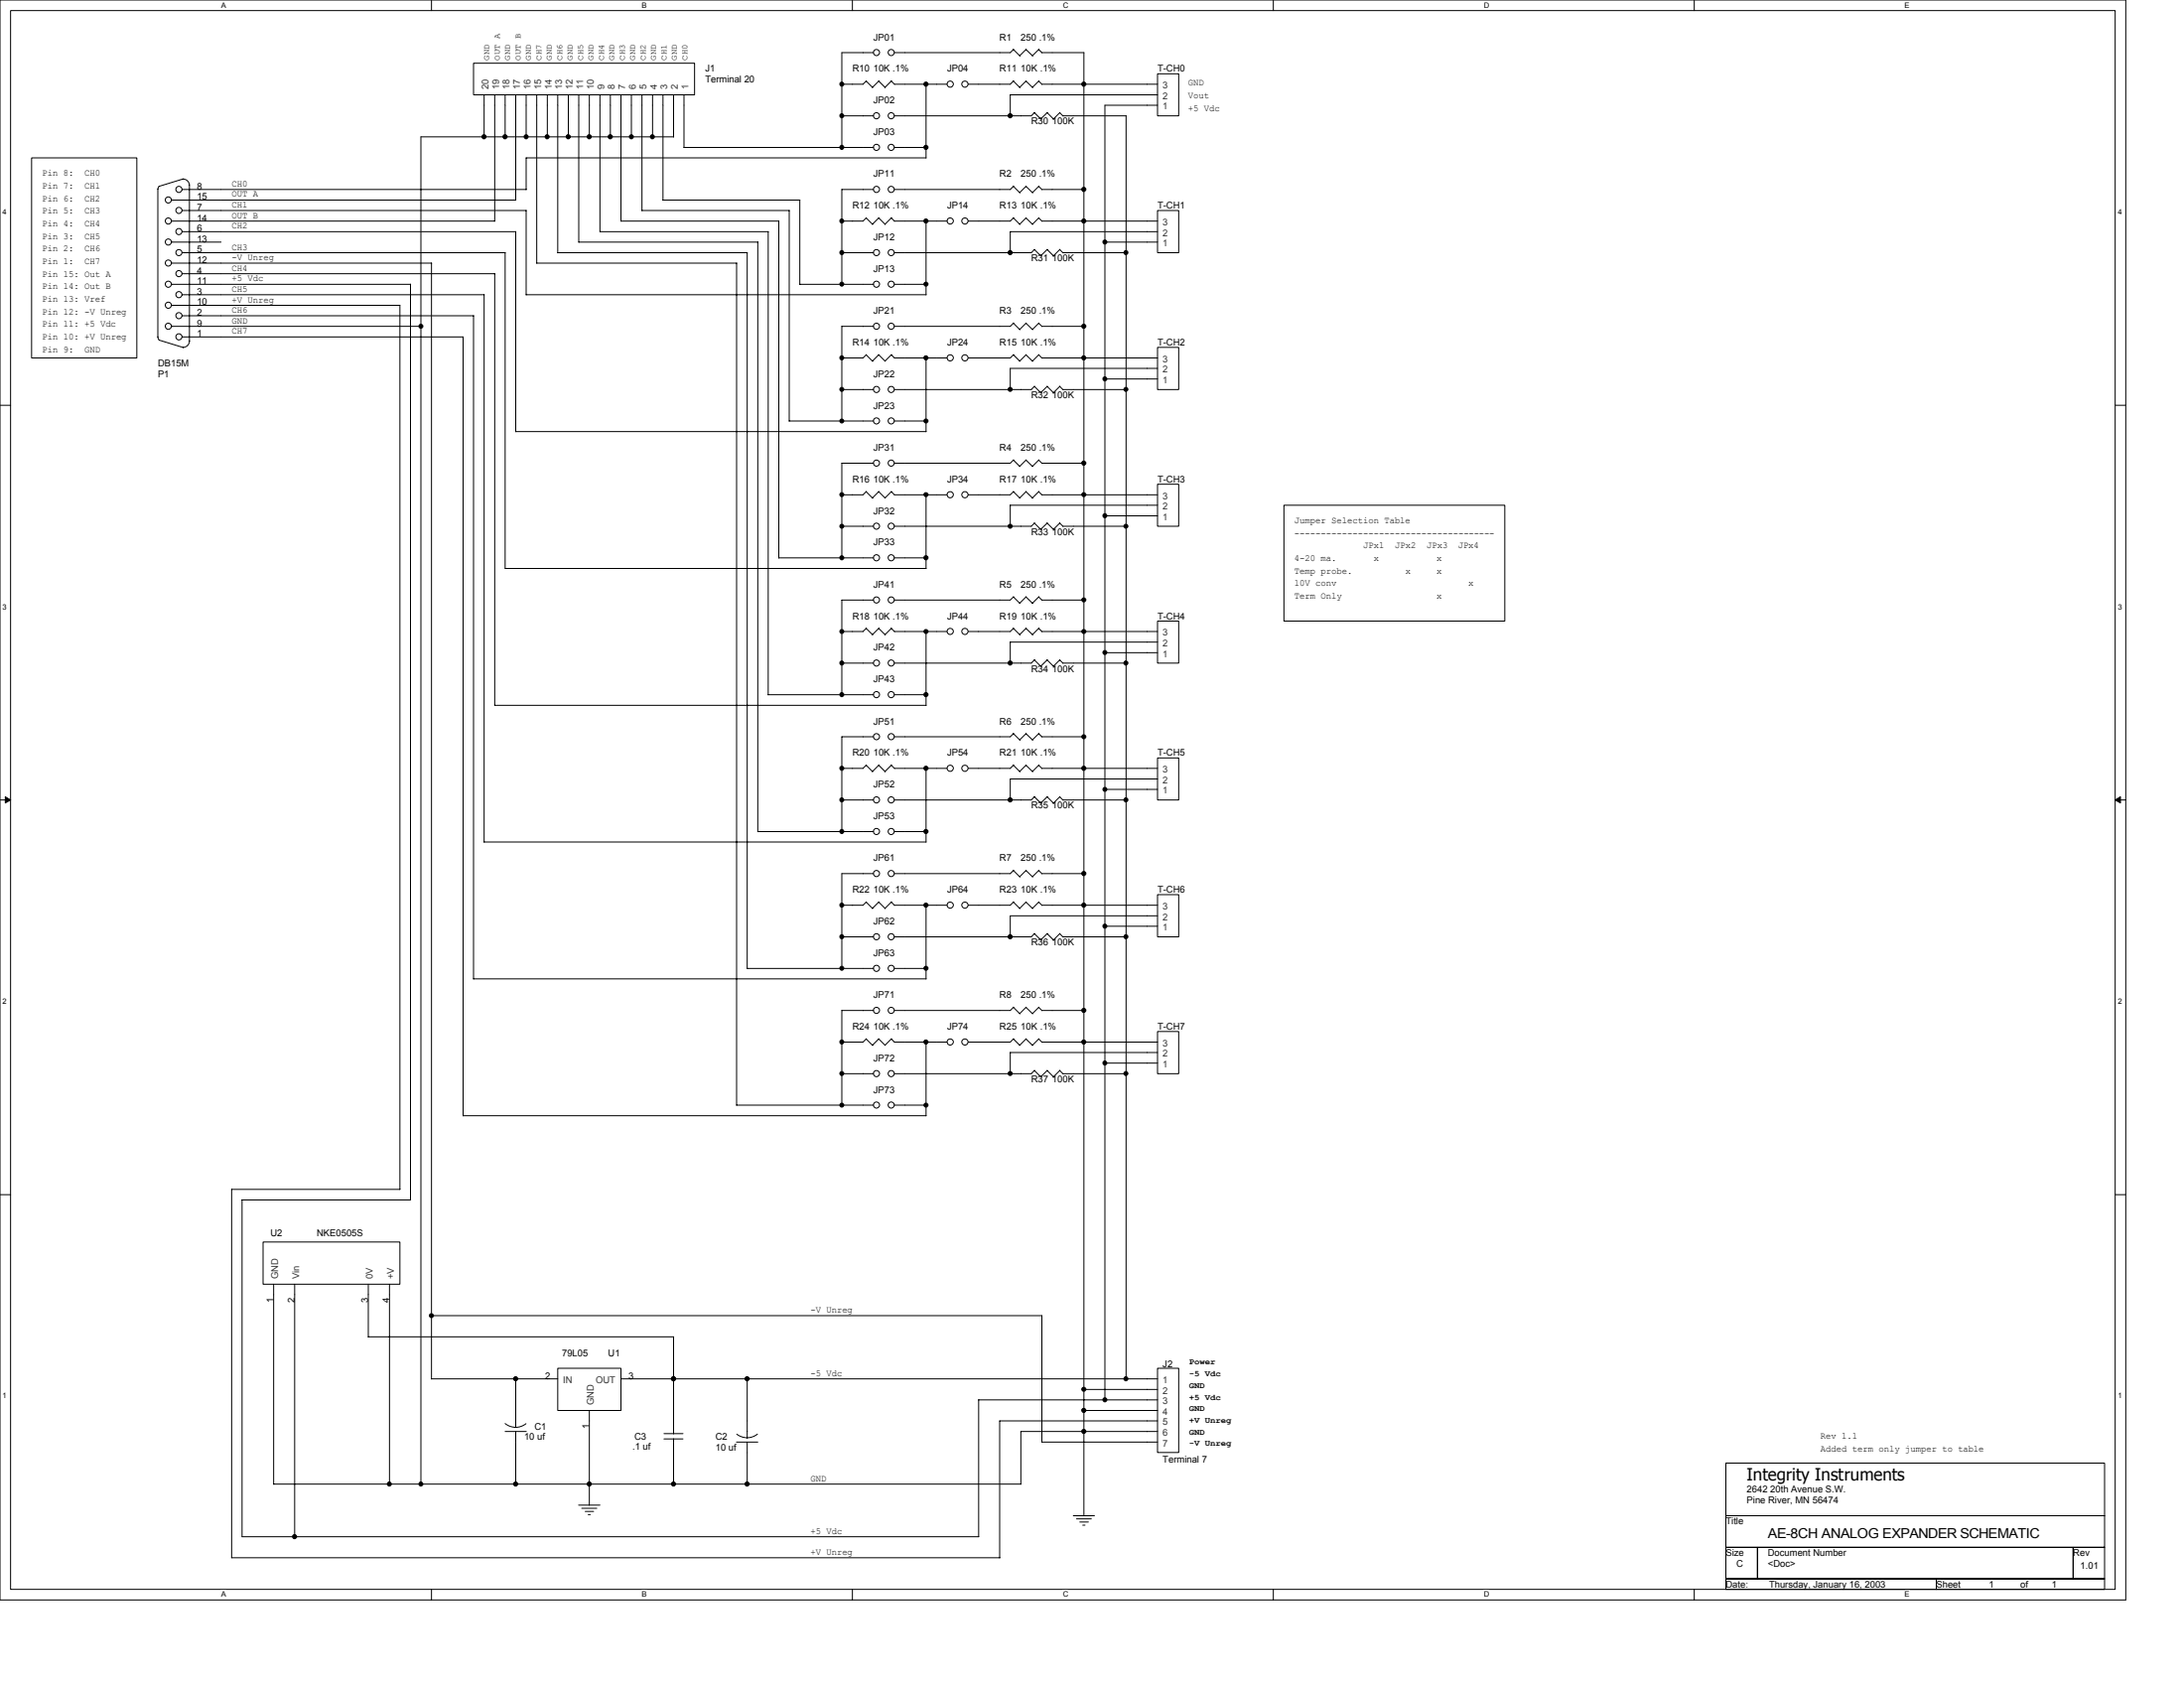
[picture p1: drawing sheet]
<svg xmlns="http://www.w3.org/2000/svg" width="279mm" height="216mm" viewBox="0 0 279 216" stroke-linecap="round" stroke-linejoin="round" font-family="sans-serif">
<path d="M0 0h271.9v204.6h-271.9zM1.4 1.4h269.2v201.9h-269.2z" fill="none" stroke="#000" stroke-width=".13"/>
<g fill="#fff">
<path d="M28.3 .1h.6v1.1h-.6z"/>
<path d="M28.3 203.4h.6v1.1h-.6z"/>
</g>
<path d="M55.2 0v1.4M55.2 203.3v1.3" fill="none" stroke="#000" stroke-width=".13"/>
<g fill="#fff">
<path d="M82.1 .1h.7v1.1h-.7z"/>
<path d="M82.1 203.4h.7v1.1h-.7z"/>
</g>
<path d="M109.1 0v1.4M109.1 203.3v1.3" fill="none" stroke="#000" stroke-width=".13"/>
<g fill="#fff">
<path d="M136 .1h.7v1.1h-.7z"/>
<path d="M136 203.4h.7v1.1h-.7z"/>
</g>
<path d="M162.9 0v1.4M162.9 203.3v1.3" fill="none" stroke="#000" stroke-width=".13"/>
<g fill="#fff">
<path d="M189.8 .1h.7v1.1h-.7z"/>
<path d="M189.8 203.4h.7v1.1h-.7z"/>
</g>
<path d="M216.7 0v1.4M216.7 203.3v1.3" fill="none" stroke="#000" stroke-width=".13"/>
<g fill="#fff">
<path d="M243.7 .1h.6v1.1h-.6z"/>
<path d="M243.7 203.4h.6v1.1h-.6z"/>
<path d="M.3 26.6h.6v1h-.6z"/>
<path d="M270.9 26.6h.6v1h-.6z"/>
<path d="M.3 77.1h.6v1h-.6z"/>
<path d="M270.9 77.1h.6v1h-.6z"/>
</g>
<path d="M0 51.8h1.4M270.6 51.8h1.3" fill="none" stroke="#000" stroke-width=".13"/>
<g fill="#fff">
<path d="M.3 127.6h.6v1h-.6z"/>
<path d="M270.9 127.6h.6v1h-.6z"/>
</g>
<path d="M0 102.3h1.4M270.6 102.3h1.3" fill="none" stroke="#000" stroke-width=".13"/>
<path d="M.7 101.9l.7 .4-.7 .4zM270.6 102.3l.7-.4v.8z" fill="#000" stroke="#000" stroke-width=".13"/>
<g fill="#fff">
<path d="M.3 178h.6v1.1h-.6z"/>
<path d="M270.9 178h.6v1.1h-.6z"/>
</g>
<g fill="none" stroke="#000" stroke-width=".13">
<path d="M60.6 8.1h28.3v4h-28.3zM61.9 12.1v5.4M63.3 12.1v16.2M64.6 12.1v5.4M66 12.1v13.5M67.3 12.1v5.4M68.7 12.1v21.6M70 12.1v5.4M71.4 12.1v20.2M72.7 12.1v5.4M74 12.1v18.9M75.4 12.1v5.4"/>
<path d="M76.8 12.1v17.6M78.1 12.1v5.4M79.4 12.1v16.2h20.3M80.8 12.1v5.4M82.1 12.1v14.8M83.5 12.1v5.4M84.8 12.1v13.5M86.2 12.1v5.4M86.2 17.5h-32.4v172.3M87.5 18.9h24.2M87.5 12.1v6.8M107.7 14.8h4"/>
<path d="M110.8 10.4l.8 .8M110.8 10.4l-.4 .4h-2.7M111.7 6.7h-4v12.2M112.4 10.4l.8 .8M112.4 10.4l-.8 .8M114 10.4l.4 .4M114 10.4l-.8 .8M114.4 10.8h6.8M114.4 18.9h4.1M118.5 10.8v9.4M129.6 10.4l.9 .8M129.7 10.4l-.5 .4h-5.3"/>
<path d="M129.7 6.3l-.5 .4h-14.8M131.3 10.4l.8 .8M131.3 6.3l.8 .9M131.3 10.4l-.8 .8M131.3 6.3l-.8 .9-.9-.9M132.3 14.4l.9 .8M132.4 14.4l-.5 .4h-17.5M132.9 10.4l.4 .4M132.9 6.3l.4 .5M132.9 10.4l-.8 .8M132.9 6.3l-.8 .8M133.3 10.8h14.8"/>
<path d="M133.3 6.7h5.4M134 14.4l.8 .8M134 14.4l-.9 .8M135.6 14.4l.4 .4h8.1M135.6 14.4l-.8 .8M138.7 6.7v187.2M144.1 14.8v161.6M148.1 9.4h2.7v5.4h-2.7zM148.1 13.5h-6.7v165.6M148.1 12.1h-18.9v2.7M4 20.2h13.5v25.6h-13.5zM21.9 33.7h33.3v142.7h16.2"/>
<path d="M21.9 31h6.4M21.9 28.3h41.4M21.9 25.6h44.1M21.9 36.4h30.6M21.9 39.1h29.3M23.3 24.2h44M23.3 29.6h42.7M23.3 26.9h44M23.3 32.3h41.3M23.3 35h40M23.3 37.7h38.7l-.1 70M23.4 22.9a.81 .81 0 0 1 .8 .8"/>
<path d="M23.5 22.9l-3.2 1-.1 .3v18.9l.1 .4M24.2 23.7v19.9M51.2 39v113.1M52.5 36.3v117.2M63.3 35v55.2M64.6 32.3v40.4M66 29.6v25.6h52.5M67.3 37.7h51.2M67.3 26.9v10.8M68.7 33.7h25.6M71.4 32.3h24.2v91.6M74 31h23"/>
<path d="M76.8 29.6h21.5M82.1 26.9h18.9M84.8 25.6h17.5v10.8M94.2 33.7v107.7M96.9 31v75.4M98.3 29.6v59.3h13.4M99.6 28.3v43.1M101 26.9v27M102.3 36.4h9.4M107.7 32.3h4M110.8 27.9l.8 .8M110.8 27.9l-.4 .4h-2.7"/>
<path d="M111.7 24.2h-4v12.2M112.4 27.9l.8 .8M112.4 27.9l-.8 .8M114 27.9l.4 .4M114 27.9l-.8 .8M114.4 28.3h6.8M114.4 36.4h4.1M118.5 28.3v9.4M118.5 20.2h-51.2v4.1M129.6 23.8l.9 .9M129.6 27.9l.9 .8M129.7 23.8l-.5 .4h-14.8"/>
<path d="M129.7 27.9l-.5 .4h-5.3M131.3 23.8l.8 .9M131.3 27.9l.8 .8M131.3 23.8l-.8 .8M131.3 27.9l-.8 .8M132.3 31.9l.9 .8M132.4 31.9l-.5 .4h-17.5M132.9 23.8l.4 .5M132.9 27.9l.4 .4M132.9 23.8l-.8 .8M132.9 27.9l-.8 .8M133.3 24.2h5.4"/>
<path d="M133.3 28.3h14.8M134 31.9l-.9 .8M135.6 31.9l.4 .4M135.6 31.9l-.8 .8-.8-.8M136 32.3h8.1M141.4 31h6.7M148.1 26.9h2.7v5.4h-2.7zM148.1 29.6h-18.9v2.7M20.3 43.5l3.2 .9M21.9 41.7h32M23.3 40.4h37.3M23.3 43.1h36"/>
<path d="M24.2 43.6a.82 .82 0 0 1-.8 .8M59.2 43.1v99.6h59.3M60.6 40.4v84.8M101 53.8h10.7M107.7 49.8h4M110.8 45.4l.8 .8M110.8 45.4l-.4 .4h-2.7M111.6 46.2l.8-.8 .8 .8M111.7 41.7h-4v12.2M111.7 59.2h-4v12.2M114 45.4l.4 .4M114 45.4l-.8 .8"/>
<path d="M114.4 45.8h6.8M114.4 53.8h4.1M118.5 45.8v9.4M129.6 41.3l.9 .9M129.7 41.3l-.5 .4h-14.8M129.7 45.4l-.5 .4h-5.3M129.7 58.8l-.5 .4h-14.8M131.3 41.3l.8 .9M131.3 45.4l.8 .8M131.3 58.8l.8 .9M131.3 41.3l-.8 .8M131.3 45.4l-.8 .8-.9-.8"/>
<path d="M131.3 58.8l-.8 .9-.9-.9M132.3 49.4l.9 .8M132.4 49.4l-.5 .4h-17.5M132.9 41.3l.4 .5M132.9 45.4l.4 .4M132.9 58.8l.4 .5M132.9 41.3l-.8 .8M132.9 45.4l-.8 .8M132.9 58.8l-.8 .8M133.3 41.7h5.4M133.3 45.8h14.8M133.3 59.2h5.4"/>
<path d="M134 49.4l.8 .8M134 49.4l-.9 .8M135.6 49.4l.4 .4M135.6 49.4l-.8 .8M136 49.8h8.1M141.4 48.5h6.7M148.1 44.4h2.7v5.4h-2.7zM148.1 47.1h-18.9v2.7M64.6 72.7h53.9M99.6 71.4h12.1M107.7 67.3h4M110.8 62.9l.8 .8"/>
<path d="M110.8 62.9l-.4 .4h-2.7M111.7 76.8h-4v12.1M112.4 62.9l.8 .8M112.4 62.9l-.8 .8M114 62.9l.4 .4M114 62.9l-.8 .8M114.4 63.3h6.8M114.4 71.4h4.1M118.5 63.3v9.4M129.6 62.9l.9 .8M129.6 76.3l.9 .9M129.7 62.9l-.5 .4h-5.3"/>
<path d="M129.7 76.3l-.5 .5h-14.8M131.3 62.9l.8 .8M131.3 76.3l.8 .9M131.3 62.9l-.8 .8M131.3 76.3l-.8 .9M132.3 66.9l.9 .8M132.4 66.9l-.5 .4h-17.5M132.9 62.9l.4 .4M132.9 76.3l.4 .5M132.9 62.9l-.8 .8M132.9 76.3l-.8 .9M133.3 63.3h14.8"/>
<path d="M133.3 76.8h5.4M134 66.9l-.9 .8M135.6 66.9l.4 .4M135.6 66.9l-.8 .8-.8-.8M136 67.3h8.1M141.4 66h6.7M148.1 79.4h2.7v5.4h-2.7zM148.1 61.9h2.7v5.4h-2.7zM148.1 64.6h-18.9v2.7M164.3 64.6h28.2v14.8h-28.2zM63.3 90.2h55.2M107.7 84.8h4"/>
<path d="M110.8 97.9l.8 .8M110.8 80.4l.8 .8M110.8 80.3l-.4 .5h-2.7M110.8 97.9l-.4 .4h-2.7M111.6 81.2l.8-.9 .8 .9M111.7 94.2h-4v12.2M112.4 97.9l.8 .8M112.4 97.9l-.8 .8M114 97.9l.4 .4M114 80.4l.4 .4M114 97.9l-.8 .8M114 80.3l-.8 .9"/>
<path d="M114.4 80.8h6.8M114.4 98.3h6.8M114.4 88.9h4.1M118.5 80.8v9.4M118.5 98.3v9.4M129.6 97.9l.9 .8M129.7 80.3l-.5 .5h-5.3M129.7 93.8l-.5 .4h-14.8M129.7 97.9l-.5 .4h-5.3M131.3 80.4l.8 .8M131.3 93.8l.8 .9M131.3 97.9l.8 .8"/>
<path d="M131.3 80.3l-.8 .9-.9-.8M131.3 93.8l-.8 .9-.9-.9M131.3 97.9l-.8 .8M132.3 84.4l.9 .8M132.4 84.4l-.5 .4h-17.5M132.9 80.4l.4 .4M132.9 93.8l.4 .5M132.9 97.9l.4 .4M132.9 80.3l-.8 .9M132.9 93.8l-.8 .8M132.9 97.9l-.8 .8M133.3 80.8h14.8"/>
<path d="M133.3 94.2h5.4M133.3 98.3h14.8M134 84.4l.8 .8M134 84.4l-.9 .8M135.6 84.4l.4 .4M135.6 84.4l-.8 .8M136 84.8h8.1M141.4 83.5h6.7M148.1 96.9h2.7v5.4h-2.7zM148.1 99.6h-18.9v2.7M148.1 82.1h-18.9v2.7M61.9 107.7h56.6"/>
<path d="M96.9 106.4h14.8M107.7 119.8h4M107.7 102.3h4M110.8 115.4l.8 .8M110.8 115.4l-.4 .4h-2.7M111.7 111.7h-4v12.2M112.4 115.4l.8 .8M112.4 115.4l-.8 .8M114 115.4l.4 .4M114 115.4l-.8 .8M114.4 115.8h6.8M114.4 106.4h4.1"/>
<path d="M118.5 115.8v9.4M129.6 115.4l.9 .8M129.6 111.3l.9 .9M129.7 115.4l-.5 .4h-5.3M129.7 111.3l-.5 .4h-14.8M131.3 115.4l.8 .8M131.3 111.3l.8 .9M131.3 115.4l-.8 .8M131.3 111.3l-.8 .8M132.3 119.4l.9 .8M132.3 101.9l.9 .8M132.4 119.4l-.5 .4h-17.5"/>
<path d="M132.4 101.9l-.5 .4h-17.5M132.9 115.4l.4 .4M132.9 111.3l.4 .5M132.9 115.4l-.8 .8M132.9 111.3l-.8 .8M133.3 115.8h14.8M133.3 111.7h5.4M134 101.9l.8 .8M134 119.4l-.9 .8M134 101.9l-.9 .8M135.6 119.4l.4 .4M135.6 101.9l.4 .4h8.1"/>
<path d="M135.6 119.4l-.8 .8-.8-.8M135.6 101.9l-.8 .8M136 119.8h8.1M141.4 101h6.7M141.4 118.5h6.7M148.1 114.4h2.7v5.4h-2.7zM148.1 117.1h-18.9v2.7M60.6 125.2h57.9M95.6 123.9h16.1M107.7 137.3h4M110.8 132.9l.8 .8M110.8 132.9l-.4 .4h-2.7"/>
<path d="M111.6 133.7l.8-.8 .8 .8M111.7 129.2h-4v12.2M114 132.9l.4 .4M114 132.9l-.8 .8M114.4 133.3h6.8M114.4 123.9h4.1M118.5 133.3v9.4M129.6 128.8l.9 .9M129.7 132.9l-.5 .4h-5.3M129.7 128.8l-.5 .4h-14.8M131.3 128.8l.8 .9M131.3 132.9l.8 .8"/>
<path d="M131.3 128.8l-.8 .8M131.3 132.9l-.8 .8-.9-.8M132.3 136.9l.9 .9M132.4 136.9l-.5 .4h-17.5M132.9 128.8l.4 .5M132.9 132.9l.4 .4M132.9 128.8l-.8 .8M132.9 132.9l-.8 .8M133.3 133.3h14.8M133.3 129.2h5.4M134 136.9l.8 .9M134 136.9l-.9 .8"/>
<path d="M135.6 136.9l.4 .5M135.6 136.9l-.8 .8M136 137.3h8.1M141.4 136h6.7M148.1 131.9h2.7v5.4h-2.7zM148.1 134.6h-18.9v2.8M0 152.8h1.4M31 153.5v43.1h94.2M31 153.5h21.5M33.7 158.9h17.5v5.4h-17.5zM51.2 152.1h-21.6v47.1h98.3M94.2 141.4h17.5"/>
<path d="M114.4 141.4h4.1M270.6 152.8h1.3M35 164.3v25.5h95.6M37.7 164.3v32.3M47.1 164.3v6.7M47.1 171h39.1M49.8 164.3v25.5M55.2 168.3h78.1M66 176.4v6.2M71.4 175h8v5.4h-8zM79.4 176.4h68.7M86.2 171v12.4"/>
<path d="M95.6 176.4v7.5M133.3 168.3v16.2M138.7 177.7h9.4M148.1 175h2.7v10.8h-2.7zM148.1 179h-22.9v17.6M64.6 182.1a2.19 2.19 0 0 0 1.4 .5 2.16 2.16 0 0 0 1.3-.5M64.6 183.1h2.7M66 183.1v6.7M74 192.5h2.8M74.4 192.9h1.9M74.9 193.3h1M75.2 193.7h.3"/>
<path d="M75.4 180.4v12.1M84.9 184h2.5M84.9 183.4h2.5M86.2 184v5.8M94.2 184.4h2.7M94.3 183.4a2.2 2.2 0 0 0 1.3 .5 2.16 2.16 0 0 0 1.3-.5M95.6 184.4v5.4M133.3 184.4h14.8M137.3 193.9h2.7M137.7 194.3h1.9M138.1 194.7h1.1M138.5 195.1h.3"/>
<path d="M138.7 180.4h9.4M148.1 181.7h-20.2v17.6M148.1 183.1h-17.5v6.7M220.8 187.1h48.4v6.8h-48.4zM220.8 193.9h48.4v4h-48.4zM220.8 197.9h4v4h-4zM224.8 197.9h40.4v4h-40.4zM265.2 197.9h4v4h-4zM220.8 201.9h26.9v1.4h-26.9zM247.7 201.9h21.5v1.4h-21.5z"/>
<circle cx="112.1" cy="18.8" r=".39"/>
<circle cx="112.1" cy="14.8" r=".39"/>
<circle cx="112.1" cy="6.7" r=".39"/>
<circle cx="114" cy="18.8" r=".39"/>
<circle cx="114" cy="14.8" r=".39"/>
<circle cx="114" cy="6.7" r=".39"/>
<circle cx="121.6" cy="10.8" r=".4"/>
<circle cx="123.4" cy="10.8" r=".4"/>
<circle cx="21.5" cy="25.6" r=".39"/>
<circle cx="21.5" cy="33.6" r=".39"/>
<circle cx="21.5" cy="36.4" r=".39"/>
<circle cx="21.5" cy="39" r=".39"/>
<circle cx="21.5" cy="28.3" r=".39"/>
<circle cx="21.5" cy="31" r=".39"/>
<circle cx="22.9" cy="29.6" r=".39"/>
<circle cx="22.9" cy="37.7" r=".39"/>
<circle cx="22.9" cy="35" r=".39"/>
<circle cx="22.9" cy="24.2" r=".39"/>
<circle cx="22.9" cy="26.9" r=".39"/>
<circle cx="22.9" cy="32.3" r=".39"/>
<circle cx="112.1" cy="36.4" r=".39"/>
<circle cx="112.1" cy="24.2" r=".39"/>
<circle cx="112.1" cy="32.3" r=".39"/>
<circle cx="114" cy="36.4" r=".39"/>
<circle cx="114" cy="24.2" r=".39"/>
<circle cx="114" cy="32.3" r=".39"/>
<circle cx="121.6" cy="28.3" r=".4"/>
<circle cx="123.4" cy="28.3" r=".4"/>
<circle cx="21.5" cy="41.7" r=".39"/>
<circle cx="22.9" cy="40.4" r=".39"/>
<circle cx="22.9" cy="43.1" r=".39"/>
<circle cx="112.1" cy="53.8" r=".39"/>
<circle cx="112.1" cy="59.2" r=".39"/>
<circle cx="112.1" cy="41.7" r=".39"/>
<circle cx="112.1" cy="49.8" r=".39"/>
<circle cx="114" cy="53.8" r=".39"/>
<circle cx="114" cy="59.2" r=".39"/>
<circle cx="114" cy="41.7" r=".39"/>
<circle cx="114" cy="49.8" r=".39"/>
<circle cx="121.6" cy="45.8" r=".4"/>
<circle cx="123.4" cy="45.8" r=".4"/>
<circle cx="112.1" cy="76.7" r=".39"/>
<circle cx="112.1" cy="67.3" r=".39"/>
<circle cx="112.1" cy="71.3" r=".39"/>
<circle cx="114" cy="76.7" r=".39"/>
<circle cx="114" cy="67.3" r=".39"/>
<circle cx="114" cy="71.3" r=".39"/>
<circle cx="121.6" cy="63.3" r=".4"/>
<circle cx="123.4" cy="63.3" r=".4"/>
<circle cx="112.1" cy="84.8" r=".39"/>
<circle cx="112.1" cy="94.2" r=".39"/>
<circle cx="112.1" cy="88.8" r=".39"/>
<circle cx="114" cy="84.8" r=".39"/>
<circle cx="114" cy="94.2" r=".39"/>
<circle cx="114" cy="88.8" r=".39"/>
<circle cx="121.6" cy="98.3" r=".4"/>
<circle cx="121.6" cy="80.8" r=".4"/>
<circle cx="123.4" cy="98.3" r=".4"/>
<circle cx="123.4" cy="80.8" r=".4"/>
<circle cx="112.1" cy="119.8" r=".39"/>
<circle cx="112.1" cy="106.3" r=".39"/>
<circle cx="112.1" cy="111.7" r=".39"/>
<circle cx="112.1" cy="102.3" r=".39"/>
<circle cx="114" cy="119.8" r=".39"/>
<circle cx="114" cy="106.3" r=".39"/>
<circle cx="114" cy="111.7" r=".39"/>
<circle cx="114" cy="102.3" r=".39"/>
<circle cx="121.6" cy="115.8" r=".4"/>
<circle cx="123.4" cy="115.8" r=".4"/>
<circle cx="112.1" cy="123.9" r=".39"/>
<circle cx="112.1" cy="129.2" r=".39"/>
<circle cx="112.1" cy="137.3" r=".39"/>
<circle cx="114" cy="123.9" r=".39"/>
<circle cx="114" cy="129.2" r=".39"/>
<circle cx="114" cy="137.3" r=".39"/>
<circle cx="121.6" cy="133.3" r=".4"/>
<circle cx="123.4" cy="133.3" r=".4"/>
<circle cx="112.1" cy="141.3" r=".39"/>
<circle cx="114" cy="141.3" r=".39"/>
</g>
<g fill="#000" stroke="#000" stroke-width=".13">
<circle cx="61.9" cy="17.5" r=".27"/>
<circle cx="64.6" cy="17.5" r=".27"/>
<circle cx="67.3" cy="17.5" r=".26"/>
<circle cx="70" cy="17.5" r=".26"/>
<circle cx="72.7" cy="17.5" r=".27"/>
<circle cx="75.4" cy="17.5" r=".27"/>
<circle cx="78.1" cy="17.5" r=".27"/>
<circle cx="80.8" cy="17.5" r=".26"/>
<circle cx="83.5" cy="17.5" r=".26"/>
<circle cx="107.7" cy="18.8" r=".26"/>
<circle cx="107.7" cy="10.8" r=".26"/>
<circle cx="107.7" cy="14.8" r=".26"/>
<circle cx="118.5" cy="18.8" r=".27"/>
<circle cx="118.5" cy="10.8" r=".27"/>
<circle cx="129.2" cy="14.8" r=".27"/>
<circle cx="138.6" cy="10.8" r=".27"/>
<circle cx="107.7" cy="32.3" r=".26"/>
<circle cx="107.7" cy="28.3" r=".26"/>
<circle cx="107.7" cy="36.3" r=".25"/>
<circle cx="118.5" cy="28.3" r=".27"/>
<circle cx="118.5" cy="36.3" r=".26"/>
<circle cx="129.2" cy="32.3" r=".27"/>
<circle cx="138.6" cy="24.2" r=".27"/>
<circle cx="138.6" cy="28.3" r=".27"/>
<circle cx="141.3" cy="31" r=".26"/>
<circle cx="144" cy="32.3" r=".26"/>
<circle cx="53.8" cy="41.7" r=".26"/>
<circle cx="107.7" cy="45.8" r=".26"/>
<circle cx="107.7" cy="53.8" r=".25"/>
<circle cx="107.7" cy="49.8" r=".25"/>
<circle cx="118.5" cy="45.8" r=".27"/>
<circle cx="118.5" cy="53.9" r=".26"/>
<circle cx="129.2" cy="49.8" r=".26"/>
<circle cx="138.6" cy="41.7" r=".27"/>
<circle cx="138.6" cy="45.8" r=".27"/>
<circle cx="138.6" cy="59.2" r=".27"/>
<circle cx="141.3" cy="48.5" r=".26"/>
<circle cx="144" cy="49.8" r=".25"/>
<circle cx="107.7" cy="71.3" r=".26"/>
<circle cx="107.7" cy="67.3" r=".25"/>
<circle cx="107.7" cy="63.3" r=".25"/>
<circle cx="118.5" cy="71.3" r=".27"/>
<circle cx="118.5" cy="63.3" r=".26"/>
<circle cx="129.2" cy="67.3" r=".26"/>
<circle cx="138.7" cy="76.7" r=".26"/>
<circle cx="138.7" cy="63.3" r=".26"/>
<circle cx="141.3" cy="66" r=".26"/>
<circle cx="144" cy="67.3" r=".25"/>
<circle cx="107.7" cy="88.8" r=".26"/>
<circle cx="107.7" cy="84.8" r=".26"/>
<circle cx="107.7" cy="98.3" r=".26"/>
<circle cx="107.7" cy="80.8" r=".25"/>
<circle cx="118.5" cy="88.8" r=".27"/>
<circle cx="118.5" cy="98.3" r=".27"/>
<circle cx="118.5" cy="80.8" r=".26"/>
<circle cx="129.2" cy="84.8" r=".27"/>
<circle cx="138.6" cy="98.3" r=".27"/>
<circle cx="138.7" cy="94.2" r=".26"/>
<circle cx="138.7" cy="80.8" r=".26"/>
<circle cx="141.4" cy="83.5" r=".25"/>
<circle cx="144" cy="84.8" r=".26"/>
<circle cx="107.7" cy="102.3" r=".26"/>
<circle cx="107.7" cy="115.8" r=".26"/>
<circle cx="107.7" cy="106.3" r=".26"/>
<circle cx="107.7" cy="119.8" r=".26"/>
<circle cx="118.5" cy="106.3" r=".27"/>
<circle cx="118.5" cy="115.8" r=".27"/>
<circle cx="129.2" cy="102.3" r=".27"/>
<circle cx="129.2" cy="119.8" r=".27"/>
<circle cx="138.6" cy="115.8" r=".27"/>
<circle cx="138.6" cy="111.7" r=".27"/>
<circle cx="141.3" cy="118.5" r=".26"/>
<circle cx="141.4" cy="101" r=".25"/>
<circle cx="144" cy="119.8" r=".26"/>
<circle cx="144" cy="102.3" r=".26"/>
<circle cx="107.7" cy="133.3" r=".26"/>
<circle cx="107.7" cy="123.8" r=".25"/>
<circle cx="107.7" cy="137.3" r=".25"/>
<circle cx="118.5" cy="133.3" r=".27"/>
<circle cx="118.5" cy="123.9" r=".26"/>
<circle cx="129.2" cy="137.3" r=".26"/>
<circle cx="138.6" cy="133.3" r=".27"/>
<circle cx="138.6" cy="129.2" r=".27"/>
<circle cx="141.3" cy="136" r=".26"/>
<circle cx="144" cy="137.3" r=".25"/>
<circle cx="107.7" cy="141.3" r=".25"/>
<circle cx="118.5" cy="141.4" r=".26"/>
<circle cx="55.2" cy="168.3" r=".26"/>
<circle cx="66" cy="176.3" r=".27"/>
<circle cx="86.2" cy="176.3" r=".27"/>
<circle cx="95.6" cy="176.3" r=".27"/>
<circle cx="138.7" cy="177.7" r=".26"/>
<circle cx="141.3" cy="179" r=".26"/>
<circle cx="144" cy="176.3" r=".26"/>
<circle cx="37.7" cy="196.5" r=".27"/>
<circle cx="49.8" cy="189.8" r=".26"/>
<circle cx="53.8" cy="189.8" r=".26"/>
<circle cx="66" cy="189.8" r=".27"/>
<circle cx="75.4" cy="189.8" r=".27"/>
<circle cx="86.2" cy="189.8" r=".27"/>
<circle cx="95.6" cy="189.8" r=".27"/>
<circle cx="138.6" cy="183.1" r=".27"/>
<circle cx="138.6" cy="180.4" r=".27"/>
</g>
<text font-size="2.2" x="223.5" y="189.3">Integrity Instruments</text>
<text font-size="1.8" x="226.2" y="196.8">AE-8CH ANALOG EXPANDER SCHEMATIC</text>
<g font-size="1.2">
<text x="111.7" y="5.1">JP01</text>
<text x="127.9" y="5.1">R1</text>
<text x="130.6" y="5.1">250 .1%</text>
<text x="90.2" y="9.2">J1</text>
<text x="90.2" y="10.5">Terminal 20</text>
<text x="109.1" y="9.2">R10 10K .1%</text>
<text x="121.2" y="9.2">JP04</text>
<text x="127.9" y="9.2">R11 10K .1%</text>
<text x="148.1" y="9.2">T-CH0</text>
<text x="152" y="10.9">GND</text>
<text x="111.7" y="17.3">JP03</text>
<text x="111.7" y="13.2">JP02</text>
<text x="131.9" y="15.9">R30 100K</text>
<text x="152" y="12.6">Vout</text>
<text x="152" y="14.2">+5 Vdc</text>
<text x="5.4" y="22.5">Pin 8:</text>
<text x="10.8" y="22.5">CH0</text>
<text x="29.6" y="23.9">CH0</text>
<text x="111.7" y="22.6">JP11</text>
<text x="127.9" y="22.6">R2</text>
<text x="130.6" y="22.6">250 .1%</text>
<text x="5.4" y="24.1">Pin 7:</text>
<text x="5.4" y="25.7">Pin 6:</text>
<text x="5.4" y="27.3">Pin 5:</text>
<text x="5.4" y="29">Pin 4:</text>
<text x="10.8" y="24.1">CH1</text>
<text x="10.8" y="25.7">CH2</text>
<text x="10.8" y="27.3">CH3</text>
<text x="10.8" y="29">CH4</text>
<text x="25.2" y="24.2">8</text>
<text x="25.2" y="25.6">15</text>
<text x="25.2" y="26.9">7</text>
<text x="25.2" y="28.3">14</text>
<text x="25.2" y="29.6">6</text>
<text x="29.6" y="25.2">OUT A</text>
<text x="29.6" y="27.9">OUT B</text>
<text x="29.6" y="26.6">CH1</text>
<text x="29.6" y="29.3">CH2</text>
<text x="109.1" y="26.7">R12 10K .1%</text>
<text x="121.2" y="26.7">JP14</text>
<text x="127.9" y="26.7">R13 10K .1%</text>
<text x="148.1" y="26.7">T-CH1</text>
<text x="5.4" y="30.6">Pin 3:</text>
<text x="5.4" y="32.2">Pin 2:</text>
<text x="5.4" y="33.8">Pin 1:</text>
<text x="5.4" y="35.4">Pin 15: Out A</text>
<text x="10.8" y="30.6">CH5</text>
<text x="10.8" y="32.2">CH6</text>
<text x="10.8" y="33.8">CH7</text>
<text x="25.2" y="30.9">13</text>
<text x="25.2" y="32.3">5</text>
<text x="25.2" y="33.6">12</text>
<text x="25.2" y="35">4</text>
<text x="29.6" y="31.9">CH3</text>
<text x="29.6" y="34.6">CH4</text>
<text x="29.6" y="33.3">-V Unreg</text>
<text x="29.6" y="36">+5 Vdc</text>
<text x="111.7" y="30.7">JP12</text>
<text x="111.7" y="34.8">JP13</text>
<text x="131.9" y="33.4">R31 100K</text>
<text x="5.4" y="37">Pin 14: Out B</text>
<text x="5.4" y="38.6">Pin 13: Vref</text>
<text x="5.4" y="40.2">Pin 12: -V Unreg</text>
<text x="5.4" y="41.8">Pin 11: +5 Vdc</text>
<text x="25.2" y="36.3">11</text>
<text x="25.2" y="37.7">3</text>
<text x="25.2" y="39">10</text>
<text x="25.2" y="40.4">2</text>
<text x="25.2" y="41.7">9</text>
<text x="29.6" y="37.3">CH5</text>
<text x="29.6" y="40">CH6</text>
<text x="29.6" y="38.7">+V Unreg</text>
<text x="29.6" y="41.4">GND</text>
<text x="111.7" y="40.2">JP21</text>
<text x="127.9" y="40.2">R3</text>
<text x="130.6" y="40.2">250 .1%</text>
<text x="5.4" y="43.4">Pin 10: +V Unreg</text>
<text x="5.4" y="45">Pin 9:</text>
<text x="10.8" y="45">GND</text>
<text x="20.2" y="46.9">DB15M</text>
<text x="25.2" y="43.1">1</text>
<text x="29.6" y="42.7">CH7</text>
<text x="109.1" y="44.2">R14 10K .1%</text>
<text x="121.2" y="44.2">JP24</text>
<text x="127.9" y="44.2">R15 10K .1%</text>
<text x="148.1" y="44.2">T-CH2</text>
<text x="20.2" y="48.2">P1</text>
<text x="111.7" y="48.2">JP22</text>
<text x="111.7" y="52.3">JP23</text>
<text x="131.9" y="50.9">R32 100K</text>
<text x="111.7" y="57.7">JP31</text>
<text x="127.9" y="57.7">R4</text>
<text x="130.6" y="57.7">250 .1%</text>
<text x="109.1" y="61.7">R16 10K .1%</text>
<text x="111.7" y="65.7">JP32</text>
<text x="121.2" y="61.7">JP34</text>
<text x="127.9" y="61.7">R17 10K .1%</text>
<text x="148.1" y="61.7">T-CH3</text>
<text x="111.7" y="69.8">JP33</text>
<text x="131.9" y="68.4">R33 100K</text>
<text x="165.6" y="67">Jumper Selection Table</text>
<text x="165.6" y="68.6">--------------------------------------</text>
<text x="165.6" y="71.8">4-20 ma.</text>
<text x="174.4" y="70.2">JPx1</text>
<text x="175.7" y="71.8">x</text>
<text x="178.5" y="70.2">JPx2</text>
<text x="182.5" y="70.2">JPx3</text>
<text x="183.8" y="71.8">x</text>
<text x="186.6" y="70.2">JPx4</text>
<text x="111.7" y="75.1">JP41</text>
<text x="127.9" y="75.1">R5</text>
<text x="130.6" y="75.1">250 .1%</text>
<text x="165.6" y="73.4">Temp probe.</text>
<text x="165.6" y="75">10V conv</text>
<text x="165.6" y="76.6">Term Only</text>
<text x="179.8" y="73.4">x</text>
<text x="183.8" y="73.4">x</text>
<text x="183.8" y="76.6">x</text>
<text x="187.8" y="75">x</text>
<text x="109.1" y="79.2">R18 10K .1%</text>
<text x="111.7" y="83.2">JP42</text>
<text x="121.2" y="79.2">JP44</text>
<text x="127.9" y="79.2">R19 10K .1%</text>
<text x="148.1" y="79.2">T-CH4</text>
<text x="111.7" y="87.3">JP43</text>
<text x="131.9" y="85.9">R34 100K</text>
<text x="111.7" y="92.6">JP51</text>
<text x="127.9" y="92.6">R6</text>
<text x="130.6" y="92.6">250 .1%</text>
<text x="109.1" y="96.7">R20 10K .1%</text>
<text x="111.7" y="100.7">JP52</text>
<text x="121.2" y="96.7">JP54</text>
<text x="127.9" y="96.7">R21 10K .1%</text>
<text x="148.1" y="96.7">T-CH5</text>
<text x="111.7" y="104.8">JP53</text>
<text x="131.9" y="103.4">R35 100K</text>
<text x="111.7" y="110.2">JP61</text>
<text x="127.9" y="110.2">R7</text>
<text x="130.6" y="110.2">250 .1%</text>
<text x="109.1" y="114.2">R22 10K .1%</text>
<text x="111.7" y="118.2">JP62</text>
<text x="121.2" y="114.2">JP64</text>
<text x="127.9" y="114.2">R23 10K .1%</text>
<text x="148.1" y="114.2">T-CH6</text>
<text x="111.7" y="122.3">JP63</text>
<text x="131.9" y="120.9">R36 100K</text>
<text x="109.1" y="131.7">R24 10K .1%</text>
<text x="111.7" y="127.7">JP71</text>
<text x="121.2" y="131.7">JP74</text>
<text x="127.9" y="127.7">R8</text>
<text x="127.9" y="131.7">R25 10K .1%</text>
<text x="130.6" y="127.7">250 .1%</text>
<text x="148.1" y="131.7">T-CH7</text>
<text x="111.7" y="135.7">JP72</text>
<text x="111.7" y="139.8">JP73</text>
<text x="131.9" y="138.4">R37 100K</text>
<text x="34.6" y="158.1">U2</text>
<text x="40.5" y="158.1">NKE0505S</text>
<text x="35" y="166.6" transform="rotate(-90 35 166.6)">1</text>
<text x="37.7" y="166.6" transform="rotate(-90 37.7 166.6)">2</text>
<text x="47.1" y="166.6" transform="rotate(-90 47.1 166.6)">3</text>
<text x="49.8" y="166.6" transform="rotate(-90 49.8 166.6)">4</text>
<text x="103.7" y="167.9">-V Unreg</text>
<text x="71.9" y="173.4">79L05</text>
<text x="77.8" y="173.4">U1</text>
<text x="69.7" y="176.3">2</text>
<text x="80.4" y="176.3">3</text>
<text x="103.7" y="176">-5 Vdc</text>
<text x="148.8" y="174.9">J2</text>
<text x="67.1" y="184.2">10 uf</text>
<text x="68.4" y="182.8">C1</text>
<text x="75.4" y="182.8" transform="rotate(-90 75.4 182.8)">1</text>
<text x="80.9" y="185.4">.1 uf</text>
<text x="81.2" y="184.2">C3</text>
<text x="91.5" y="184.2">C2</text>
<text x="91.5" y="185.5">10 uf</text>
<text x="232.9" y="184.1">Rev 1.1</text>
<text x="232.9" y="185.7">Added term only jumper to table</text>
<text x="103.7" y="189.4">GND</text>
<text x="148.8" y="187">Terminal 7</text>
<text x="223.5" y="190.9">2642 20th Avenue S.W.</text>
<text x="103.7" y="196.2">+5 Vdc</text>
<text x="220.8" y="195">Title</text>
<text x="223.5" y="192.3">Pine River, MN 56474</text>
<text x="103.7" y="198.9">+V Unreg</text>
<text x="220.8" y="199">Size</text>
<text x="220.8" y="203">Date:</text>
<text x="222.1" y="200.3">C</text>
<text x="226.2" y="199">Document Number</text>
<text x="226.2" y="200.3">&lt;Doc&gt;</text>
<text x="226.3" y="203">Thursday, January 16, 2003</text>
<text x="247.7" y="203">Sheet</text>
<text x="254.4" y="203">1</text>
<text x="258.5" y="203">of</text>
<text x="262.5" y="203">1</text>
<text x="265.2" y="199">Rev</text>
<text x="266.1" y="200.6">1.01</text>
</g>
<g font-size="1.2" fill="#333">
<text x="62.5" y="11.5" transform="rotate(-90 62.5 11.5)">20</text>
<text x="63.9" y="11.5" transform="rotate(-90 63.9 11.5)">19</text>
<text x="65.2" y="11.5" transform="rotate(-90 65.2 11.5)">18</text>
<text x="66.5" y="11.5" transform="rotate(-90 66.5 11.5)">17</text>
<text x="67.9" y="11.5" transform="rotate(-90 67.9 11.5)">16</text>
<text x="69.2" y="11.5" transform="rotate(-90 69.2 11.5)">15</text>
<text x="70.6" y="11.5" transform="rotate(-90 70.6 11.5)">14</text>
<text x="71.9" y="11.5" transform="rotate(-90 71.9 11.5)">13</text>
<text x="73.3" y="11.5" transform="rotate(-90 73.3 11.5)">12</text>
<text x="74.6" y="11.5" transform="rotate(-90 74.6 11.5)">11</text>
<text x="76" y="11.5" transform="rotate(-90 76 11.5)">10</text>
<text x="77.3" y="11.5" transform="rotate(-90 77.3 11.5)">9</text>
<text x="78.7" y="11.5" transform="rotate(-90 78.7 11.5)">8</text>
<text x="80" y="11.5" transform="rotate(-90 80 11.5)">7</text>
<text x="81.3" y="11.5" transform="rotate(-90 81.3 11.5)">6</text>
<text x="82.7" y="11.5" transform="rotate(-90 82.7 11.5)">5</text>
<text x="84.1" y="11.5" transform="rotate(-90 84.1 11.5)">4</text>
<text x="85.4" y="11.5" transform="rotate(-90 85.4 11.5)">3</text>
<text x="86.7" y="11.5" transform="rotate(-90 86.7 11.5)">2</text>
<text x="88.1" y="11.5" transform="rotate(-90 88.1 11.5)">1</text>
<text x="148.8" y="11.3">3</text>
<text x="148.8" y="14">1</text>
<text x="148.8" y="12.7">2</text>
<text x="148.8" y="28.8">3</text>
<text x="148.8" y="31.5">1</text>
<text x="148.8" y="30.2">2</text>
<text x="148.8" y="47.7">2</text>
<text x="148.8" y="46.3">3</text>
<text x="148.8" y="49">1</text>
<text x="148.8" y="65.2">2</text>
<text x="148.8" y="63.8">3</text>
<text x="148.8" y="66.5">1</text>
<text x="148.8" y="82.7">2</text>
<text x="148.8" y="81.3">3</text>
<text x="148.8" y="84">1</text>
<text x="148.8" y="101.5">1</text>
<text x="148.8" y="100.2">2</text>
<text x="148.8" y="98.8">3</text>
<text x="148.8" y="119">1</text>
<text x="148.8" y="117.7">2</text>
<text x="148.8" y="116.3">3</text>
<text x="148.8" y="136.5">1</text>
<text x="148.8" y="135.2">2</text>
<text x="148.8" y="133.8">3</text>
<text x="35.6" y="163.6" transform="rotate(-90 35.6 163.6)">GND</text>
<text x="38.3" y="163.6" transform="rotate(-90 38.3 163.6)">Vin</text>
<text x="47.7" y="163.6" transform="rotate(-90 47.7 163.6)">0V</text>
<text x="50.4" y="163.6" transform="rotate(-90 50.4 163.6)">+V</text>
<text x="72" y="176.9">IN</text>
<text x="76" y="179.7" transform="rotate(-90 76 179.7)">GND</text>
<text x="76.2" y="176.9">OUT</text>
<text x="148.8" y="176.9">1</text>
<text x="148.8" y="178.3">2</text>
<text x="148.8" y="179.6">3</text>
<text x="148.8" y="181">4</text>
<text x="148.8" y="182.3">5</text>
<text x="148.8" y="183.6">6</text>
<text x="148.8" y="185">7</text>
</g>
<g font-size="1.1">
<text x="62.6" y="7.7" transform="rotate(-90 62.6 7.7)">GND</text>
<text x="63.9" y="7.7" transform="rotate(-90 63.9 7.7)">OUT A</text>
<text x="65.3" y="7.7" transform="rotate(-90 65.3 7.7)">GND</text>
<text x="66.6" y="7.7" transform="rotate(-90 66.6 7.7)">OUT B</text>
<text x="67.9" y="7.7" transform="rotate(-90 67.9 7.7)">GND</text>
<text x="69.3" y="7.7" transform="rotate(-90 69.3 7.7)">CH7</text>
<text x="70.6" y="7.7" transform="rotate(-90 70.6 7.7)">GND</text>
<text x="71.9" y="7.7" transform="rotate(-90 71.9 7.7)">CH6</text>
<text x="73.3" y="7.7" transform="rotate(-90 73.3 7.7)">GND</text>
<text x="74.6" y="7.7" transform="rotate(-90 74.6 7.7)">CH5</text>
<text x="75.9" y="7.7" transform="rotate(-90 75.9 7.7)">GND</text>
<text x="77.3" y="7.7" transform="rotate(-90 77.3 7.7)">CH4</text>
<text x="78.6" y="7.7" transform="rotate(-90 78.6 7.7)">GND</text>
<text x="79.9" y="7.7" transform="rotate(-90 79.9 7.7)">CH3</text>
<text x="81.3" y="7.7" transform="rotate(-90 81.3 7.7)">GND</text>
<text x="82.6" y="7.7" transform="rotate(-90 82.6 7.7)">CH2</text>
<text x="83.9" y="7.7" transform="rotate(-90 83.9 7.7)">GND</text>
<text x="85.3" y="7.7" transform="rotate(-90 85.3 7.7)">CH1</text>
<text x="86.6" y="7.7" transform="rotate(-90 86.6 7.7)">GND</text>
<text x="87.9" y="7.7" transform="rotate(-90 87.9 7.7)">CH0</text>
<text x="152.1" y="174.6">Power</text>
<text x="152.1" y="176">-5 Vdc</text>
<text x="152.1" y="177.5">GND</text>
<text x="152.1" y="179">+5 Vdc</text>
<text x="152.1" y="180.5">GND</text>
<text x="152.1" y="182">+V Unreg</text>
<text x="152.1" y="183.5">GND</text>
<text x="152.1" y="184.9">-V Unreg</text>
</g>
<g font-size="1">
<text x="28.3" y="1">A</text>
<text x="82.1" y="1">B</text>
<text x="136" y="1">C</text>
<text x="189.8" y="1">D</text>
<text x="243.7" y="1">E</text>
<text x=".3" y="27.4">4</text>
<text x="270.9" y="27.4">4</text>
<text x=".3" y="77.9">3</text>
<text x="270.9" y="77.9">3</text>
<text x=".3" y="128.4">2</text>
<text x="270.9" y="128.4">2</text>
<text x=".3" y="178.9">1</text>
<text x="270.9" y="178.9">1</text>
<text x="28.3" y="204.3">A</text>
<text x="82.1" y="204.3">B</text>
<text x="136" y="204.3">C</text>
<text x="189.8" y="204.3">D</text>
<text x="243.7" y="204.3">E</text>
</g>
</svg>
